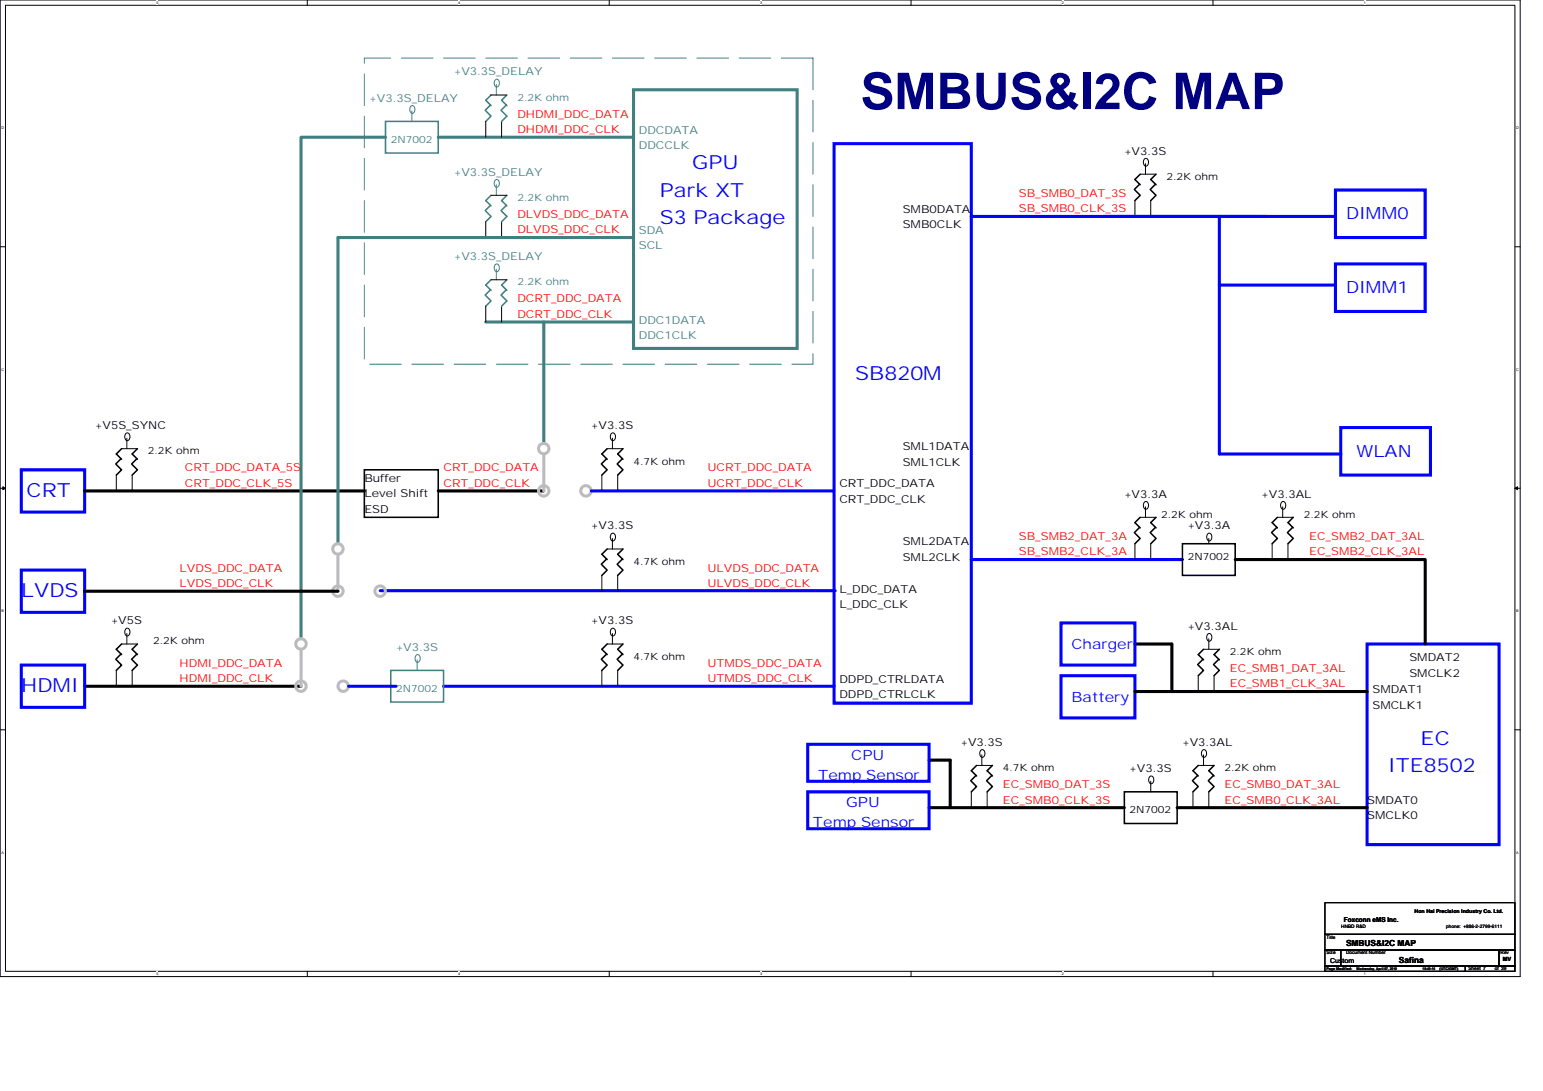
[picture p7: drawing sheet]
<svg xmlns="http://www.w3.org/2000/svg" width="297mm" height="210mm" viewBox="0 0 297 210" stroke-linecap="round" stroke-linejoin="round" font-family="sans-serif">
<path d="M0 0h292.6v188h-292.6zM1.1 1h290.5v185.9h-290.5z" fill="none" stroke="#000" stroke-width=".19"/>
<g fill="#fff">
<path d="M30.1 .1h.4v.8h-.4z"/>
<path d="M30.1 187h.4v.9h-.4z"/>
</g>
<path d="M59.2 0v1M59.2 186.9v1.1" fill="none" stroke="#000" stroke-width=".19"/>
<g fill="#fff">
<path d="M88.2 .1h.4v.8h-.4z"/>
<path d="M88.2 187h.4v.9h-.4z"/>
</g>
<path d="M117.3 0v1M117.3 186.9v1.1" fill="none" stroke="#000" stroke-width=".19"/>
<g fill="#fff">
<path d="M146.3 .1h.4v.8h-.4z"/>
<path d="M146.3 187h.4v.9h-.4z"/>
</g>
<path d="M175.4 0v1M175.4 186.9v1.1" fill="none" stroke="#000" stroke-width=".19"/>
<g fill="#fff">
<path d="M204.4 .1h.4v.8h-.4z"/>
<path d="M204.4 187h.4v.9h-.4z"/>
</g>
<path d="M233.5 0v1M233.5 186.9v1.1" fill="none" stroke="#000" stroke-width=".19"/>
<g fill="#fff">
<path d="M262.5 .1h.4v.8h-.4z"/>
<path d="M262.5 187h.4v.9h-.4z"/>
<path d="M.3 24.3h.5v.8h-.5z"/>
<path d="M291.9 24.3h.5v.8h-.5z"/>
<path d="M.3 70.7h.5v.8h-.5z"/>
<path d="M291.9 70.7h.5v.8h-.5z"/>
</g>
<path d="M0 47.5h1.1M291.6 47.5h1" fill="none" stroke="#000" stroke-width=".19"/>
<g fill="#fff">
<path d="M.3 117.2h.5v.8h-.5z"/>
<path d="M291.9 117.2h.5v.8h-.5z"/>
</g>
<path d="M0 94h1.1M291.6 94h1" fill="none" stroke="#000" stroke-width=".19"/>
<path d="M.5 93.7l.6 .3-.6 .3zM291.6 94l.5-.3v.6z" fill="#000" stroke="#000" stroke-width=".19"/>
<g fill="#fff">
<path d="M.3 163.7h.5v.8h-.5z"/>
<path d="M291.9 163.7h.5v.8h-.5z"/>
</g>
<g fill="none" stroke="#000" stroke-width=".19">
<path d="M94.4 18.3h3.1M93.5 23.4v3M94.5 37.6h3.1M96.6 23.4v3M218.5 38.6v3.1M219.5 33.5h3M220.4 30.5a.73 .73 0 0 1 .7 .7 .73 .73 0 0 1-.5 .8 .85 .85 0 0 1-.2-1.5zM220.5 31.5v2M221.5 38.6v3.1M93.5 42.7v3M93.5 58.9v3.1M94.5 53.8h3.1"/>
<path d="M96.6 42.7v3M96.6 58.9v3.1M22.4 91.4v3.1M23.4 86.4h3.1M24.3 83.4a.73 .73 0 0 1 .8 .6 .73 .73 0 0 1-.6 .8 .85 .85 0 0 1-.2-1.4zM24.4 84.3v2.1M25.4 91.4v3.1M115.9 91.4v3.1M116.9 86.4h3M117.8 83.4a.73 .73 0 0 1 .7 .6 .73 .73 0 0 1-.5 .8 .85 .85 0 0 1-.2-1.4zM117.9 84.3v2.1M118.9 91.4v3.1"/>
<path d="M219.5 99.6h3M220.4 96.6a.73 .73 0 0 1 .7 .6 .73 .73 0 0 1-.5 .8 .85 .85 0 0 1-.2-1.4zM220.5 97.5v2.1M245.9 99.6h3.1M246.8 96.6a.73 .73 0 0 1 .8 .6 .73 .73 0 0 1-.6 .8 .85 .85 0 0 1-.2-1.4zM246.9 97.5v2.1M115.9 110.7v3.1M116.9 105.7h3M117.8 102.7a.73 .73 0 0 1 .7 .6 .73 .73 0 0 1-.5 .8 .85 .85 0 0 1-.2-1.4zM117.9 103.6v2.1M118.9 110.7v3.1M218.5 104.6v3.1"/>
<path d="M221.5 104.6v3.1M232.6 102.7a.73 .73 0 0 1 .7 .6 .73 .73 0 0 1-.5 .8 .85 .85 0 0 1-.2-1.4zM232.7 103.6v1M244.9 104.6v3.1M247.9 104.6v3.1M22.4 129v3.1M23.4 124h3.1M24.3 121a.73 .73 0 0 1 .8 .6 .73 .73 0 0 1-.6 .8 .85 .85 0 0 1-.2-1.4zM24.4 121.9v2.1M25.4 129v3.1M115.9 129v3.1M116.9 124h3"/>
<path d="M117.8 121a.73 .73 0 0 1 .7 .6 .73 .73 0 0 1-.5 .8 .85 .85 0 0 1-.2-1.4zM117.9 121.9v2.1M118.9 129v3.1M230.7 130v3.1M231.7 125h3M232.6 122a.73 .73 0 0 1 .7 .6 .73 .73 0 0 1-.5 .8 .85 .85 0 0 1-.2-1.4zM232.7 122.9v2.1M233.7 130v3.1M0 140.5h1.1M187 152.4v3M188 147.3h3M188.9 144.3a.73 .73 0 0 1 .7 .7 .73 .73 0 0 1-.5 .8 .85 .85 0 0 1-.2-1.5z"/>
<path d="M189 145.3v2M190 152.4v3M221.4 149.4a.73 .73 0 0 1 .8 .6 .73 .73 0 0 1-.6 .9 .85 .85 0 0 1-.2-1.5zM221.5 150.4v2M229.7 152.4v3M230.7 147.3h3M231.6 144.3a.73 .73 0 0 1 .7 .7 .73 .73 0 0 1-.5 .8 .85 .85 0 0 1-.2-1.5zM231.7 145.3v2M232.7 152.4v3M291.6 140.5h1M255.1 173.7h36.5v6.1h-36.5zM255.1 179.8h36.5v3.1h-36.5z"/>
<path d="M255.1 182.9h3v3h-3zM255.1 185.9h27v1h-27zM258.1 182.9h30.5v3h-30.5zM282.1 185.9h9.5v1h-9.5zM288.6 182.9h3v3h-3z"/>
</g>
<path d="M122 17.3h31.5v49.8h-31.5zM74.2 26.4h-16.2v96.5M84.4 26.4h37.6M122 45.7h-56.9v58.9M93.5 62h28.5M104.7 62v23.3" fill="none" stroke="#408080" stroke-width=".59"/>
<path d="M70.1 11.2h86.4v58.9h-86.4z" fill="none" stroke="#408080" stroke-width=".19" stroke-dasharray="6.1 2"/>
<path d="M16.3 94.5h53.8M84.4 94.5h20.3M16.3 113.8h48.8M237.8 107.7h36.6v16.3M16.3 132.1h41.7M218.5 124h7.1v9.1M218.5 133.1h44.7M178.9 155.4h37.5M178.9 146.3h4v9.1M226.6 155.4h36.6" fill="none" stroke="#000" stroke-width=".59"/>
<g fill="none" stroke="#000" stroke-width=".3">
<path d="M218.5 36.6l1 1-1 1M219.4 35.5l-1 1M219.5 33.5l-1 1 1 1.1M221.5 36.6l1 1-1 1M222.4 35.5l-1 1M222.5 33.5l-1 1 1 1.1M22.4 89.4l1 1-1 1M23.3 88.3l-1 1M23.4 86.4l-1 1 1 1M25.4 89.4l1.1 1-1.1 1M26.3 88.3l-1 1M26.5 86.4l-1.1 1 1.1 1"/>
<path d="M70.1 90.4h14.3v9.2h-14.3zM115.9 89.4l1 1-1 1M116.8 88.3l-1 1M116.9 86.4l-1 1 1 1M118.9 89.4l1 1-1 1M119.8 88.3l-1 1M119.9 86.4l-1 1 1 1M219.5 99.6l-1 1 1 1M222.5 99.6l-1 1 1 1M245.9 99.6l-1 1 1 1M249 99.6l-1.1 1 1.1 1M115.9 108.7l1 1-1 1"/>
<path d="M116.8 107.6l-1 1M116.9 105.7l-1 1 1 1M118.9 108.7l1 1-1 1M119.8 107.6l-1 1M119.9 105.7l-1 1 1 1M218.5 102.6l1 1-1 1M219.4 101.5l-1 1M221.5 102.6l1 1-1 1M222.4 101.5l-1 1M227.6 104.6h10.2v6.1h-10.2zM244.9 102.6l1 1-1 1M245.8 101.5l-1 1"/>
<path d="M247.9 102.6l1.1 1-1.1 1M248.9 101.5l-1.1 1M22.4 127l1 1-1 1M23.3 125.9l-1 1M23.4 124l-1 1 1 1M25.4 127l1.1 1-1.1 1M26.3 125.9l-1 1M26.5 124l-1.1 1 1.1 1M115.9 127l1 1-1 1M116.8 125.9l-1 1M116.9 124l-1 1 1 1M118.9 127l1 1-1 1"/>
<path d="M119.8 125.9l-1 1M119.9 124l-1 1 1 1M230.7 128l1 1-1 1M231.6 126.9l-1 1M231.7 125l-1 1 1 1M233.7 128l1 1-1 1M234.6 126.9l-1 1M234.7 125l-1 1 1 1M187 150.4l1 1-1 1M187.9 149.2l-1 1.1M188 147.3l-1 1 1 1.1M190 150.4l1 1-1 1"/>
<path d="M190.9 149.2l-1 1.1M191 147.3l-1 1 1 1.1M216.4 152.4h10.2v6.1h-10.2zM229.7 150.4l1 1-1 1M230.6 149.2l-1.1 1.1M230.7 147.3l-1 1 1 1.1M232.7 150.4l1 1-1 1M233.6 149.2l-1 1.1M233.7 147.3l-1 1 1 1.1"/>
</g>
<g fill="none" stroke="#408080" stroke-width=".3">
<path d="M94.5 18.3l-1 1 1 1M97.6 18.3l-1 1 1 1M74.2 23.4h10.2v6.1h-10.2zM93.5 21.3l1 1.1-1 1M94.4 39.5l-1 1M94.4 20.2l-1 1M94.5 37.6l-1 1 1 1M96.6 21.3l1 1.1-1 1M97.5 39.5l-1 1M97.5 20.2l-1 1M97.6 37.6l-1 1 1 1M93.5 40.6l1 1.1-1 1"/>
<path d="M93.5 56.9l1 1-1 1M94.4 55.8l-1 1M94.5 53.8l-1 1.1 1 1M96.6 40.6l1 1.1-1 1M96.6 56.9l1 1-1 1M97.5 55.8l-1 1M97.6 53.8l-1 1.1 1 1M75.2 129h10.2v6.1h-10.2z"/>
</g>
<g fill="none" stroke="#00f" stroke-width=".59">
<path d="M160.6 27.6h26.4v107.7h-26.4zM257.1 36.6h17.3v9.1h-17.3zM187 41.7h56.9M212.4 41.7h44.7M234.7 54.9h22.4M234.7 41.7v13.2M234.7 54.9v32.5h23.4M257.1 50.8h17.3v9.1h-17.3zM4.1 90.4h12.2v8.2h-12.2zM113.8 94.5h46.6M258.1 82.3h17.3v9.1h-17.3zM4.1 109.7h12.2v8.2h-12.2z"/>
<path d="M73.2 113.7h87.6M187 107.7h40.6M204.3 119.9h14.2v8.1h-14.2zM4.1 128h12.2v8.1h-12.2zM67.1 132.1h9.1M85.4 132.1h75.2M204.3 130h14.2v8.2h-14.2zM263.2 124h25.4v38.6h-25.4zM155.5 152.4h23.4v7.1h-23.4zM155.5 143.3h23.4v7.1h-23.4z"/>
</g>
<path d="M95.4 15.3a.73 .73 0 0 1 .8 .6 .73 .73 0 0 1-.6 .8 .85 .85 0 0 1-.2-1.4zM95.5 16.3v2M79.2 20.4a.73 .73 0 0 1 .7 .6 .73 .73 0 0 1-.5 .8 .85 .85 0 0 1-.2-1.4zM79.3 21.3v2.1M95.4 34.6a.73 .73 0 0 1 .8 .6 .73 .73 0 0 1-.6 .8 .85 .85 0 0 1-.2-1.4zM95.5 35.6v2M95.4 50.9a.73 .73 0 0 1 .8 .6 .73 .73 0 0 1-.6 .8 .85 .85 0 0 1-.2-1.4zM95.5 51.8v2M80.2 126a.73 .73 0 0 1 .7 .7 .73 .73 0 0 1-.5 .8 .85 .85 0 0 1-.2-1.5zM80.3 127v2" fill="none" stroke="#408080" stroke-width=".19"/>
<g fill="none" stroke="#c0c0c0" stroke-width=".59">
<path d="M104.7 87.4v7.1M65.1 106.7v7.1M58 125v7.1"/>
<circle cx="104.7" cy="86.3" r="1.01"/>
<circle cx="104.7" cy="94.5" r="1.01"/>
<circle cx="112.8" cy="94.5" r="1.01"/>
<circle cx="65.1" cy="105.6" r="1.01"/>
<circle cx="65.1" cy="113.8" r="1.01"/>
<circle cx="73.2" cy="113.8" r="1.01"/>
<circle cx="57.9" cy="132.1" r="1.01"/>
<circle cx="57.9" cy="123.9" r="1.01"/>
<circle cx="66.1" cy="132.1" r="1.01"/>
</g>
<text font-size="9.7" fill="#000080" x="165.6" y="21">SMBUS&amp;I2C MAP</text>
<g font-size="3.7" fill="#00f">
<text x="133.3" y="32.6">GPU</text>
<text x="127" y="37.9">Park XT</text>
<text x="127" y="43.2">S3 Package</text>
<text x="164.6" y="73.2">SB820M</text>
<text x="5.1" y="95.6">CRT</text>
<text x="4.1" y="114.9">LVDS</text>
<text x="4.1" y="133.2">HDMI</text>
<text x="273.5" y="143.3">EC</text>
<text x="267.2" y="148.6">ITE8502</text>
</g>
<g font-size="3.2" fill="#00f">
<text x="259.1" y="42.2">DIMM0</text>
<text x="259.1" y="56.4">DIMM1</text>
<text x="261.2" y="87.9">WLAN</text>
</g>
<g font-size="2.7" fill="#00f">
<text x="206.3" y="124.9">Charger</text>
<text x="206.3" y="135.1">Battery</text>
<text x="163.9" y="146.3">CPU</text>
<text x="157.5" y="150.1">Temp Sensor</text>
<text x="162.9" y="155.4">GPU</text>
<text x="156.5" y="159.3">Temp Sensor</text>
</g>
<g font-size="2.1" fill="#408080">
<text x="87.4" y="14.5">+V3.3S_DELAY</text>
<text x="71.2" y="19.6">+V3.3S_DELAY</text>
<text x="123" y="25.7">DDCDATA</text>
<text x="123" y="28.7">DDCCLK</text>
<text x="87.4" y="33.8">+V3.3S_DELAY</text>
<text x="123" y="45">SDA</text>
<text x="123" y="48">SCL</text>
<text x="87.4" y="50.1">+V3.3S_DELAY</text>
<text x="123" y="62.3">DDC1DATA</text>
<text x="123" y="65.3">DDC1CLK</text>
<text x="76.2" y="125.3">+V3.3S</text>
</g>
<g font-size="2.1" fill="#f00">
<text x="99.6" y="22.6">DHDMI_DDC_DATA</text>
<text x="99.6" y="25.6">DHDMI_DDC_CLK</text>
<text x="99.6" y="42">DLVDS_DDC_DATA</text>
<text x="196.1" y="37.9">SB_SMB0_DAT_3S</text>
<text x="196.1" y="40.9">SB_SMB0_CLK_3S</text>
<text x="99.6" y="44.9">DLVDS_DDC_CLK</text>
<text x="99.6" y="58.2">DCRT_DDC_DATA</text>
<text x="99.6" y="61.2">DCRT_DDC_CLK</text>
<text x="35.6" y="90.7">CRT_DDC_DATA_5S</text>
<text x="35.6" y="93.7">CRT_DDC_CLK_5S</text>
<text x="85.4" y="90.7">CRT_DDC_DATA</text>
<text x="85.4" y="93.7">CRT_DDC_CLK</text>
<text x="136.2" y="90.7">UCRT_DDC_DATA</text>
<text x="136.2" y="93.7">UCRT_DDC_CLK</text>
<text x="196.1" y="103.9">SB_SMB2_DAT_3A</text>
<text x="196.1" y="106.9">SB_SMB2_CLK_3A</text>
<text x="252" y="103.9">EC_SMB2_DAT_3AL</text>
<text x="252" y="106.9">EC_SMB2_CLK_3AL</text>
<text x="34.6" y="110">LVDS_DDC_DATA</text>
<text x="34.6" y="113">LVDS_DDC_CLK</text>
<text x="136.2" y="110">ULVDS_DDC_DATA</text>
<text x="136.2" y="113">ULVDS_DDC_CLK</text>
<text x="34.6" y="128.3">HDMI_DDC_DATA</text>
<text x="34.6" y="131.3">HDMI_DDC_CLK</text>
<text x="136.2" y="128.3">UTMDS_DDC_DATA</text>
<text x="136.2" y="131.3">UTMDS_DDC_CLK</text>
<text x="236.8" y="129.3">EC_SMB1_DAT_3AL</text>
<text x="236.8" y="132.3">EC_SMB1_CLK_3AL</text>
<text x="193.1" y="151.7">EC_SMB0_DAT_3S</text>
<text x="193.1" y="154.7">EC_SMB0_CLK_3S</text>
<text x="235.8" y="151.7">EC_SMB0_DAT_3AL</text>
<text x="235.8" y="154.7">EC_SMB0_CLK_3AL</text>
</g>
<g font-size="2.1">
<text x="216.4" y="29.8">+V3.3S</text>
<text x="173.8" y="40.9">SMB0DATA</text>
<text x="173.8" y="43.9">SMB0CLK</text>
<text x="18.3" y="82.6">+V5S_SYNC</text>
<text x="113.8" y="82.6">+V3.3S</text>
<text x="173.8" y="86.7">SML1DATA</text>
<text x="173.8" y="89.6">SML1CLK</text>
<text x="70.1" y="92.8">Buffer</text>
<text x="70.1" y="95.7">Level Shift</text>
<text x="161.6" y="93.8">CRT_DDC_DATA</text>
<text x="216.4" y="95.8">+V3.3A</text>
<text x="242.9" y="95.8">+V3.3AL</text>
<text x="70.1" y="98.7">ESD</text>
<text x="113.8" y="101.9">+V3.3S</text>
<text x="161.6" y="96.8">CRT_DDC_CLK</text>
<text x="228.6" y="101.9">+V3.3A</text>
<text x="173.8" y="104.9">SML2DATA</text>
<text x="173.8" y="107.9">SML2CLK</text>
<text x="161.6" y="114.1">L_DDC_DATA</text>
<text x="161.6" y="117.1">L_DDC_CLK</text>
<text x="21.4" y="120.2">+V5S</text>
<text x="113.8" y="120.2">+V3.3S</text>
<text x="228.6" y="121.2">+V3.3AL</text>
<text x="161.6" y="131.4">DDPD_CTRLDATA</text>
<text x="271.3" y="127.3">SMDAT2</text>
<text x="271.3" y="130.3">SMCLK2</text>
<text x="161.6" y="134.3">DDPD_CTRLCLK</text>
<text x="264.2" y="133.4">SMDAT1</text>
<text x="264.2" y="136.4">SMCLK1</text>
<text x="185" y="143.6">+V3.3S</text>
<text x="227.6" y="143.6">+V3.3AL</text>
<text x="217.5" y="148.6">+V3.3S</text>
<text x="263.2" y="154.7">SMDAT0</text>
<text x="263.2" y="157.7">SMCLK0</text>
</g>
<g font-size="1.9" fill="#408080">
<text x="99.6" y="19.4">2.2K ohm</text>
<text x="75.2" y="27.5">2N7002</text>
<text x="99.6" y="38.7">2.2K ohm</text>
<text x="99.6" y="54.9">2.2K ohm</text>
<text x="76.2" y="133.2">2N7002</text>
</g>
<g font-size="1.9">
<text x="224.6" y="34.6">2.2K ohm</text>
<text x="28.5" y="87.5">2.2K ohm</text>
<text x="122" y="89.5">4.7K ohm</text>
<text x="223.6" y="99.7">2.2K ohm</text>
<text x="251" y="99.7">2.2K ohm</text>
<text x="228.6" y="107.8">2N7002</text>
<text x="122" y="108.8">4.7K ohm</text>
<text x="29.5" y="124">2.2K ohm</text>
<text x="122" y="127.1">4.7K ohm</text>
<text x="236.8" y="126.1">2.2K ohm</text>
<text x="193.1" y="148.4">4.7K ohm</text>
<text x="235.8" y="148.4">2.2K ohm</text>
<text x="217.5" y="156.5">2N7002</text>
</g>
<g font-size="1.6">
<text x="259.1" y="182.1">SMBUS&amp;I2C MAP</text>
<text x="269.3" y="185.4">Safina</text>
</g>
<g font-size="1.3">
<text x="258.7" y="177.5">Foxconn eMS Inc.</text>
<text x="256.1" y="185.4">Custom</text>
</g>
<text font-size="1.1" x="289.3" y="185">MV</text>
<text font-size="1" x="272.3" y="175.7">Hon Hai Precision Industry Co. Ltd.</text>
<g font-size=".9">
<text x="258.2" y="178.6">HNBD R&amp;D</text>
<text x="278.4" y="178.6">phone: +886-2-2799-6111</text>
<text x="255.4" y="180.7">Title</text>
<text x="255.4" y="183.7">Size</text>
<text x="259.1" y="183.7">Document Number</text>
<text x="288.9" y="183.7">Rev</text>
<text x="282.7" y="186.8">Sheet 7</text>
<text x="287.8" y="186.8">of 39</text>
</g>
<g font-size=".7">
<text x="30.1" y=".8">5</text>
<text x="88.2" y=".8">4</text>
<text x="146.3" y=".8">3</text>
<text x="204.4" y=".8">2</text>
<text x="262.5" y=".8">1</text>
<text x=".3" y="24.9">D</text>
<text x="291.9" y="24.9">D</text>
<text x=".3" y="71.4">C</text>
<text x="291.9" y="71.4">C</text>
<text x=".3" y="117.9">B</text>
<text x="291.9" y="117.9">B</text>
<text x=".3" y="164.4">A</text>
<text x="291.9" y="164.4">A</text>
<text x="30.1" y="187.7">5</text>
<text x="88.2" y="187.7">4</text>
<text x="146.3" y="187.7">3</text>
<text x="204.4" y="187.7">2</text>
<text x="255.4" y="186.7">Page Modified:</text>
<text x="261.2" y="186.7">Wednesday, April 07, 2010</text>
<text x="262.5" y="187.7">1</text>
<text x="273.9" y="186.7">18:49:16</text>
<text x="277.1" y="186.7">(UTC/GMT)</text>
</g>
</svg>
